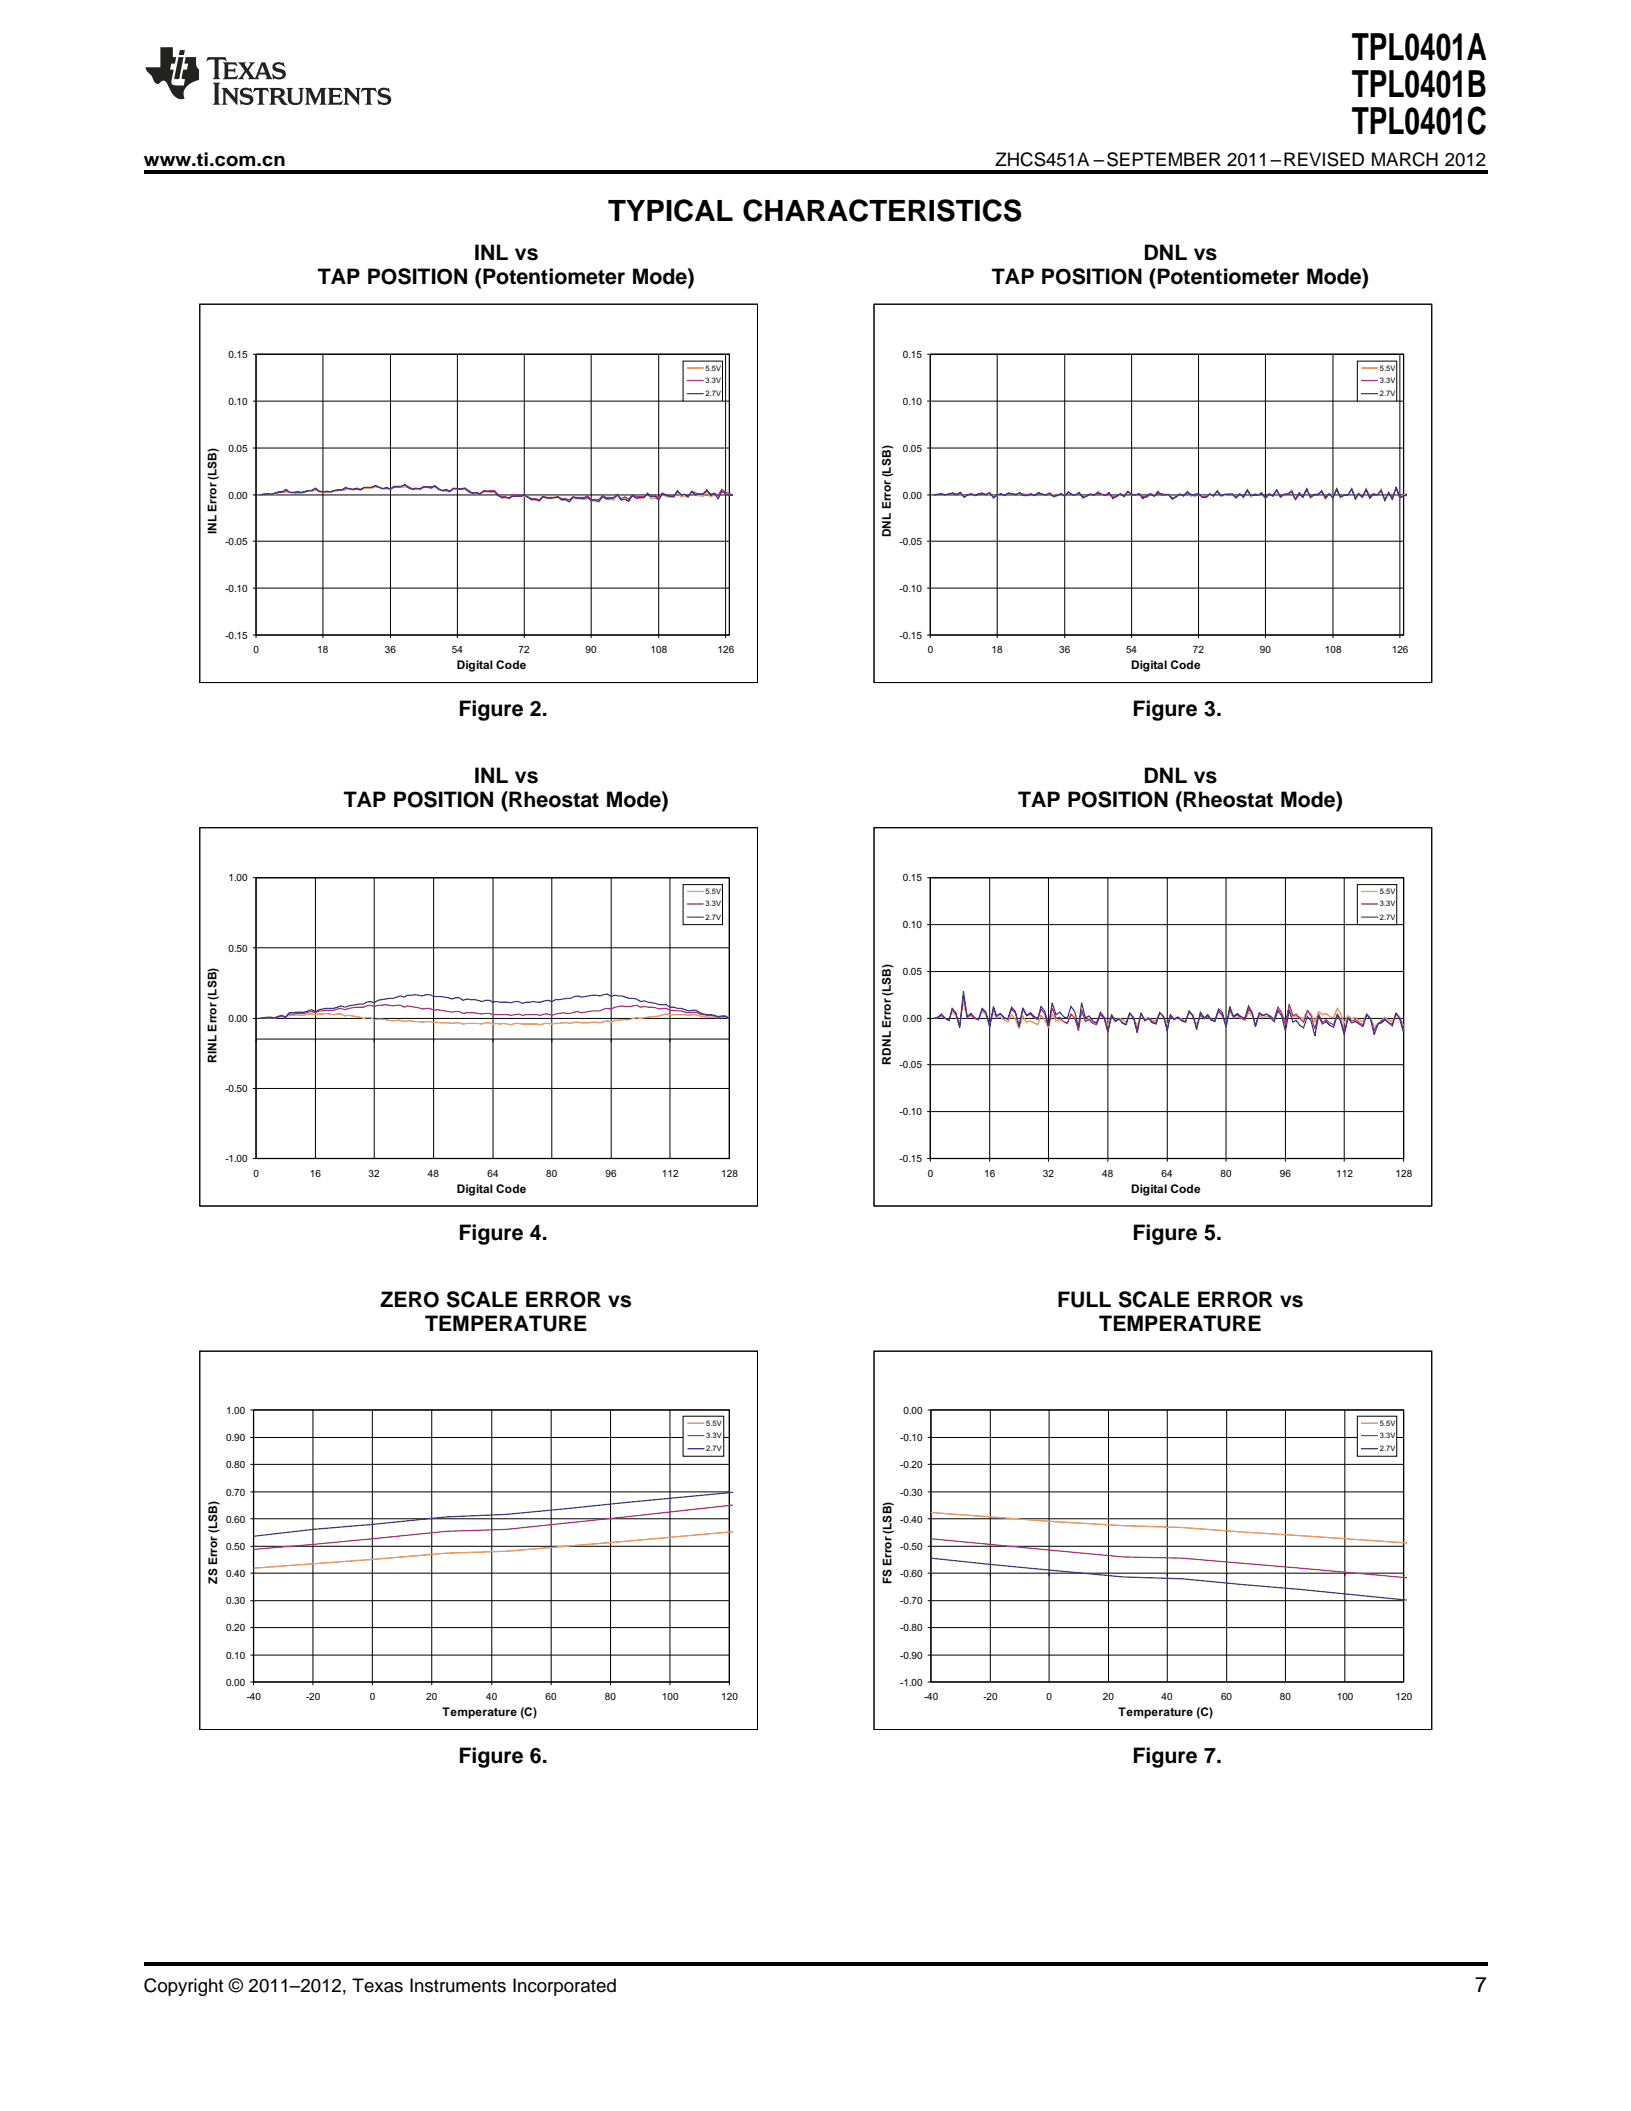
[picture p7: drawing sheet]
<svg xmlns="http://www.w3.org/2000/svg" width="216mm" height="279mm" viewBox="0 0 216 279" stroke-linecap="round" stroke-linejoin="round" font-family="sans-serif">
<g fill="#231f20">
<path d="M27.5 7.6l-.1 .5a1 1 0 0 1 1-.2v2.2l-.2 .4h1l-.3-.4 .1-2.2a1.27 1.27 0 0 1 1 .2l-.2-.5zM29.5 8.3l.2 .3v1.5l-.2 .4h1.8l.2-.6a1.12 1.12 0 0 1-1.3 .3v-.8h.6l.3 .2v-.6l-.3 .2h-.6v-.5v-.1l.2-.1a1.3 1.3 0 0 1 1 .3l-.2-.5zM31.5 8.3l.9 1.1-.5 .7-.4 .4h.8l-.2-.2 .5-.7 .4 .7-.2 .2h1.5l-.1-.2 .1-.4h.9l.1 .4-.2 .2h1l-.3-.3-.7-1.9h-.5l-.7 1.7-.2 .3-.8-1 .9-1h-.8l.1 .1v.2l-.3 .5-.4-.6 .2-.2zM34.7 8.6l.4 1h-.7zM36.3 8.4a.63 .63 0 0 0-.2 .7 .63 .63 0 0 0 .6 .4l.6 .2 .1 .2a.57 .57 0 0 1-1 .2l-.4-.3 .2 .7 .2-.1h.1a.92 .92 0 0 0 1.3-.6 .67 .67 0 0 0-.6-.7l-.6-.1-.1-.2v-.2a.82 .82 0 0 1 1.1 .3l-.1-.6-.1 .1-.2-.1a1.01 1.01 0 0 0-.9 .1zM28.2 10.9l.2 .4v2.2l-.2 .4h1l-.3-.4v-2.2l.3-.4zM29.3 11.6l.3 .4v1.5l-.3 .4h.8l-.2-.4v-1.3l1.5 1.7v-1.9l.2-.4h-.7l.2 .4v.9l-1.1-1.3zM32 11.8a.62 .62 0 0 0-.2 .7 .62 .62 0 0 0 .6 .4l.6 .1 .1 .3a.57 .57 0 0 1-1 .2l-.4-.3 .2 .7 .2-.1h.1a.92 .92 0 0 0 1.3-.6 .67 .67 0 0 0-.6-.7l-.6-.1-.1-.2v-.2a.82 .82 0 0 1 1.1 .2l-.1-.6-.1 .1h-.2a1.02 1.02 0 0 0-.9 .1zM33.7 11.6l-.2 .6a.61 .61 0 0 1 .8-.3v1.6v.2l-.2 .2h.9l-.2-.2v-.2v-1.6a.63 .63 0 0 1 .8 .3l-.2-.6zM35.6 11.6l.3 .4v1.5l-.3 .4h1l-.2-.2v-.8l.4 .1 .1 .1a.83 .83 0 0 0 1.2 .7l-.4-.3a.96 .96 0 0 0-.6-.6v-.1a.58 .58 0 0 0 .6-.5 .58 .58 0 0 0-.5-.6zM36.4 11.9h.1a.45 .45 0 0 1 .5 .1 .45 .45 0 0 1 .1 .5l-.1 .1-.6 .1zM37.9 11.6l.2 .4v1.1a.84 .84 0 0 0 1 .8 .76 .76 0 0 0 .9-.8v-1.1l.2-.4h-.7l.2 .2a1.92 1.92 0 0 1-.2 1.8 .6 .6 0 0 1-.9-.5v-1.1l.2-.4zM40.4 11.6l.2 .4v1.5l-.2 .4h.7l-.2-.4v-1.4l.8 1.8 .8-1.8v1.4l-.2 .4h.9l-.2-.4v-1.5l.2-.4h-.8l-.6 1.5-.6-1.5zM43.4 11.6l.2 .4v1.5l-.2 .4h1.8l.2-.6a1.12 1.12 0 0 1-1.3 .3v-.8h.5l.4 .2v-.6l-.4 .2h-.5v-.6l.2-.1a.96 .96 0 0 1 .9 .3l-.1-.6zM45.5 11.6l.2 .4v1.5l-.2 .4h.7l-.2-.4v-1.3l1.5 1.7v-1.9l.2-.4h-.7l.2 .4v.9l-1.1-1.3zM47.9 11.6l-.1 .6a.61 .61 0 0 1 .8-.3v1.6v.2l-.3 .2h1l-.2-.2-.1-.2 .1-1.6a.63 .63 0 0 1 .7 .3l-.1-.6zM50.2 11.8a.62 .62 0 0 0-.2 .7 .62 .62 0 0 0 .6 .4l.6 .1 .2 .3a.57 .57 0 0 1-1 .2l-.5-.3 .2 .7 .2-.1h.1a.92 .92 0 0 0 1.4-.6 .67 .67 0 0 0-.7-.7l-.6-.1-.1-.2v-.2a.82 .82 0 0 1 1.2 .2l-.1-.6-.2 .1h-.1a1.01 1.01 0 0 0-1 .1z"/>
<path d="M21.2 6.3v2.6h-1.9a1.6 1.6 0 0 0 .7 1l.1 .3a1.16 1.16 0 0 0 .8 .9l.2-.1a.56 .56 0 0 1 .5-.3 .56 .56 0 0 1 .5 .3l.2 .4a2.31 2.31 0 0 0 1.6 1.7h.5a1.68 1.68 0 0 1 1-2.2l.9-.3v-1.4a.88 .88 0 0 1-.3-.8v-.8h-1.4l-.2 .8h.5l-.2 .8h-.4l-.2 1v.2l.4 .1-.2 .8-1.4-.1a.78 .78 0 0 1-.1-.8l.2-1.2h-.5l.2-.8h.4l.2-.8h-.4v-1.3zM23.6 7.6l-.6 2.9h.7l.6-2.9zM23.8 6.6l-.1 .7h.6l.2-.7z"/>
</g>
<path d="M26.4 40.3h73.9v50h-73.9z" fill="none" stroke="#010202" stroke-width=".13"/>
<path d="M33.9 46.9h62.6v37.1h-62.6z" fill-rule="evenodd" fill="#fff"/>
<g fill="none" stroke="#010202" stroke-width=".13">
<path d="M33.5 59.3h63M33.5 53.1h63M33.5 46.9h63M33.9 46.9v37.6M42.7 46.9v37.6M51.7 46.9v37.6M60.5 46.9v37.6M69.4 46.9v37.6M78.3 46.9v37.6M87.2 46.9v37.6M96.1 46.9v37.6M33.5 77.8h63"/>
<path d="M33.5 71.6h63M33.5 65.5h63M33.5 84h63"/>
</g>
<path d="M33.9 46.9h62.6v37.1h-62.6z" fill="none" stroke="#010202" stroke-width=".17"/>
<path d="M34.4 65.5l2-.1 .5-.2 1-.1a5 5 0 0 0 2.9-.1h.5l.5-.2 .5 .3 .4 .1 .5-.1 .5 .1 2.5-.5 .5 .1h.5h.5l.5-.2h1l.5-.2 1 .3 1 .1 .5-.3 1.4-.1 .5 .1 .5 .3 .5-.1 .5 .1 .5-.3 1 .1 .5-.1 1 .5 1 .1 .4-.4 1.5 .1 1 .5h.5h.5l.5-.3 1.4 .1 1 .8 .5-.1 .5 .2 .5-.5 .5 .2 1.5 .1 .5 .3 1 .2 .5-.5a2.49 2.49 0 0 0 2 0l.5 .4h.5l.5 .2 .5-.6 .5 .2 .4-.1 .5 .2 .5-.3 .5 .5 .5-.1 .4 .1 .5-.6 .5 .4 1 .1 .5-.7 .5 .7 .5-.2 .5 .2 .5-.7 .5 .5h.5l.5-.1 .5-.6 .5 .7 .5-.1 .5 .2 .5-.8 .5 .5h1l.5-.8 .5 .8 .4-.2 .5 .2 .5-.8 .5 .6 1 .1 .5-.7 .5 .8 .5-.3 .5 .3 .5-.8 .5 .4 .9 .1" fill="none" stroke="#f49129" stroke-width=".17"/>
<path d="M97 65.5l-.9-.3-.5-.4-.5 .8-.5-.3-.5 .1-.5-.6-.5 .5h-1l-.5-.3-.5 .8-.5-.4-.4 .1-.5-.6-.5 .9-1-.3-.5-.2-.5 .5-.5-.2-.5 .1-.5-.4-.5 .5h-.5l-1-.3-.5 .6-.5-.3-.5 .2-.5-.6-.5 .4h-1l-.5-.2-.5 .6-.4-.1-.5 .1-.5-.6-.5 .2h-1.4l-.5 .4-.5-.2h-.5l-.5-.2h-1.5l-.5-.1-.5 .5-.5-.2h-.5l-1-.4-.5 .1-.5-.2h-.5l-.5 .4-.5-.1h-.5l-1-.9-.9 .1-.5-.1-.5 .5-.5-.2-.5 .1-1-.7-.5 .1-1-.1-.4 .4-.5-.2-.5 .1-1-.6-1.5 .1-.5 .4-.5-.2-.5 .1-1-.5-.5 .1h-.9l-.5 .4-.5-.1-.5 .1-1-.4-.5 .2h-1l-.5 .3-.5-.2-.5 .2-1-.1-.5 .1-1 .1a2.58 2.58 0 0 1-2.4-.2l-.5 .2h-.5l-.9 .3-.5-.1-1 .1-.5-.3-.5 .3h-.5l-1 .2-.5-.1-1 .2" fill="none" stroke="#b6208b" stroke-width=".17"/>
<path d="M34.4 65.5l1-.2 .5 .1 1-.3h.5l.5-.3 .5 .4 1-.1 .5 .1 .9-.3h.5l.5-.3 .5 .4 1.4 .1 1-.3h.5l.5-.3 1 .3 .5-.1 .5 .1 .5-.3h1l.5-.2 1 .4 .5-.2 .5 .3 .5-.4h.9l.5-.3 .5 .5 .5 .2 1-.1 .5-.3h.5l.5 .2 .5-.3 .5 .5 .5 .1 .5-.1 .5 .2 .4-.3 1 .1 .5-.2 .5 .5 .5 .2 .5-.1 .5 .1 .5-.2 1.4-.1 .5 .6 .5 .2 1 .1 .5-.2h1l.5-.2 1 .7 .5-.1 .5 .2 .5-.5a3.1 3.1 0 0 0 2 0l.5 .4 .5-.1 .5 .3 .5-.6a2.81 2.81 0 0 0 1.9 0l.5 .5h.5l.4 .1 .5-.6a1.54 1.54 0 0 0 2-.3l.5 .7 .5-.1 .5 .2 .5-.7 .5 .3 1-.1 .5-.4 .5 .4 .5-.1 .5 .5 .5-.9 .5 .3 1 .1 .5-.7 .5 .5 .4-.1 .5 .3 .5-.6 .5 .4 1-.1 .5-.6 .5 .8 .5-.3 .5 .7 .5-1 .9 .6 .5-.1" fill="none" stroke="#2b3695" stroke-width=".17"/>
<path d="M90.4 47.8h5.2v5.3h-5.2z" fill-rule="evenodd" fill="#fff"/>
<path d="M26.4 40.3h73.9v50h-73.9zM90.4 47.8h5.2v5.3h-5.2zM115.7 40.3h73.8v50h-73.8z" fill="none" stroke="#010202" stroke-width=".13"/>
<path d="M90.9 48.7h2.3" fill="none" stroke="#f49129" stroke-width=".17"/>
<path d="M90.9 50.4h2.3" fill="none" stroke="#b6208b" stroke-width=".17"/>
<path d="M90.9 52.1h2.3" fill="none" stroke="#2b3695" stroke-width=".17"/>
<path d="M123.1 46.9h62.7v37.1h-62.7z" fill-rule="evenodd" fill="#fff"/>
<g fill="none" stroke="#010202" stroke-width=".13">
<path d="M122.7 59.3h63.1M122.7 53.1h63.1M122.7 46.9h63.1M123.1 46.9v37.6M132 46.9v37.6M140.9 46.9v37.6M149.8 46.9v37.6M158.7 46.9v37.6M167.5 46.9v37.6M176.4 46.9v37.6M185.3 46.9v37.6M122.7 77.8h63.1"/>
<path d="M122.7 71.6h63.1M122.7 65.5h63.1M122.7 84h63.1"/>
</g>
<path d="M123.1 46.9h62.7v37.1h-62.7z" fill="none" stroke="#010202" stroke-width=".17"/>
<path d="M186.3 65.4l-.5 .1-.5 .3-.5-1.1-.5 1.1-.5-.6-.5 1.1-.5-1.5-.5 .8-.5-.2-.5 .6-.5-1.3-.5 1.1-.5-.5-.4 .9-.5-1.5-.5 .9-.5-.2-.5 .5-.5-1.1-.5 .9-.4-.4-.5 .8-.5-1.2-.5 .5-.5 .1-.5 .4-.5-1.1-.5 .9-.5-.4-.5 .8-.5-1.3-.5 .7-.5-.1-.5 .4-.5-1-.5 .9-.5-.4-.5 .6-.5-.6-.4 .3-.5-.3-.5 .5-.5-1-.5 .9-.5-.3-.5 .4-.5-.5h-.5l-.5 .3h-.5l-.5-.7-.5 .7-.5-.1-.5 .3-1.4-.4-.5 .3-.5-.7-.5 .6-.5-.3-.5 .5-.5 .1-.5-.4-.4-.1-.5 .2-.5-.5-.5 .5-.5-.3-.5 .5h-.5l-.5-.4-1 .1-.5-.4-.5 .5-.5-.2-.5 .4h-.5l-.5-.4-1 .1-.5-.3-.5 .3-.5-.1-.5 .3-.5-.1-.5-.3-.5 .2h-.4l-.5-.2-.5 .2-.5-.1-.5 .2-.9-.3-.5 .2-1-.2-.5 .2-.5-.1-.5 .2-.5-.3h-.5l-.5 .2-.5-.2h-.5l-.5 .2-.5-.1-1 .3-.5-.4-.5 .2-.5-.2-.9 .2-.5-.1-1 .2-.5-.3-.5 .1-.5-.1-1 .2-.5-.1-1 .1" fill="none" stroke="#f49129" stroke-width=".17"/>
<path d="M123.6 65.5l.5-.1 1 .1 1-.2 .5 .1 .5-.2 .5 .6 .5-.4h.5l.5 .2 .4-.3 1 .1 .5-.1 .5 .5 .5-.3 .5-.1 .5 .1 .5-.2 1 .1 .5-.1 .5 .2h.5l.5-.2 .5 .3 .5-.3 1 .2 .5-.2 .5 .4 .4-.1 .5-.3 .5 .3 .5-.4 .9 .3 .5-.2 .5 .4h.5l.5-.4 .5 .3 .5-.5 .5 .3 .5 .1 .5-.2 .5 .5 .5-.1 .5-.4 .5 .5 .5-.8 .5 .5 1-.1 .5 .4h.5l.5-.4 .5 .3 .5-.7 .5 .6 .5-.2 .4 .1 .5 .4 .5-.1 .5-.4 .5 .3 .5-.6 1 .6 .5-.4 .4 .4 .5 .1 .5-.4 .5 .2 .5-.6 .5 .7 .5-.3h1l.5 .4 .5-.3 .5 .1 .5-.6 .5 .6 .5-.2 .5 .1 .4-.3 .5 .8 .5-.7 .5 .3 .5-.8 .5 1 .5-.4 .5 .1 .5-.5 .5 1.1 .5-.9 .5 .6 .5-1 .5 .9 .5-.2h.5l.5-.6 .5 1 .5-.5 .4 .4 .5-1 .5 1 1-.3 .5-.8 .5 1.3 .4-.7 .5 .5 .5-1 .5 .9 .5-.2h.5l.5-.6 .5 1.2 .5-.8 .5 .5 .5-1.2 .5 1.3 .5-.3h.5" fill="none" stroke="#b6208b" stroke-width=".17"/>
<path d="M186.3 65.4l-.5 .3-.5 .1-.5-1.4-.5 1.8-.5-1-.5 1.1-.5-1.4-.5 .6-.5-.2-.5 .6-.5-1.1-.5 1-.5-.5-.4 .7-.5-1.2-.5 .7h-.5l-.5 .3-.5-1.1-.5 1.2-.4-.6-.5 .5-.5-.7-.5 .3h-.5l-.5 .4-.5-1.1-.5 1.1-.5-.4-.5 .7-.5-1-.5 .2-.5 .1-.5 .4-.5-1-.5 .9-.5-.3-.5 .4-.5-.5-.4 .2-1 .1-.5-.8-.5 1-.5-.5-.5 .6-.5-.5h-1l-.5 .2-.5-.6-.5 .7-.5-.4-.5 .5h-.5l-.4-.5-1 .2-.5-.3-.5 .4-.5-.2-1 .7-.5-.7-.4 .1-1-.2-.5 .4-.5-.4-.5 .3-.5 .4-.5-.7-.5 .2-.5-.1-.5-.3-.5 .6-.5-.4-1 .7-.5-.8-.5 .4-1-.3-.5 .2-.5-.1-1 .5-.5-.7-.5 .3h-.4l-.5-.4-.5 .6-.5-.4-.9 .5-.5-.5-.5 .2-.5-.1-.5-.2-.5 .4-.5-.2-.5 .2h-.5l-.5-.4-.5 .3-1-.2-.5 .3-.5-.3-.5 .2-.5 .4-.5-.7-.5 .3-.5-.2-.9 .3-.5-.3-.5 .2-.5 .3-.5-.6-.5 .3-.5-.2-1 .2-.5-.2-1 .2" fill="none" stroke="#2b3695" stroke-width=".17"/>
<path d="M179.7 47.8h5.2v5.3h-5.2z" fill-rule="evenodd" fill="#fff"/>
<path d="M115.7 40.3h73.8v50h-73.8zM179.7 47.8h5.2v5.3h-5.2zM26.4 109.5h73.9v50.1h-73.9z" fill="none" stroke="#010202" stroke-width=".13"/>
<path d="M180.2 48.7h2.2" fill="none" stroke="#f49129" stroke-width=".17"/>
<path d="M180.2 50.4h2.2" fill="none" stroke="#b6208b" stroke-width=".17"/>
<path d="M180.2 52.1h2.2" fill="none" stroke="#2b3695" stroke-width=".17"/>
<path d="M33.9 116.2h62.6v37.1h-62.6z" fill-rule="evenodd" fill="#fff"/>
<g fill="none" stroke="#010202" stroke-width=".13">
<path d="M33.5 116.2h63v37.1h-63M33.9 116.2v37.1M41.8 116.2v37.1M49.5 116.2v37.1M57.4 116.2v37.1M65.3 116.2v37.1M73 116.2v37.1M80.9 116.2v37.1M88.7 116.2v37.1M33.5 134.8h63M33.5 125.4h63M33.9 137.5h62.6"/>
<path d="M33.5 144.1h63"/>
</g>
<path d="M33.9 116.2h62.6v37.1h-62.6z" fill="none" stroke="#010202" stroke-width=".17"/>
<path d="M34.4 134.8l.5-.1 1.5 .1 .9-.3 .5 .2 .5-.3 1-.1 1 .1 .5-.2 1 .1 .5-.1a3.8 3.8 0 0 1 1.9 .1l.9-.1 .5 .3 .5-.1 2 .4 .9-.1 .5 .3a5.1 5.1 0 0 1 2.5 .1l1-.1 .5 .2 .9-.1 1.5 .2 1-.1 .5 .2 .5-.1 1.9 .2 1-.1 .5 .1h.5h2l.5-.1h.5l.5 .1h1.4l1 .1 .5-.1h.5l2.9 .1 .4-.1h1l1.5-.1 1 .1 .5-.2 .9 .1 2-.1 .5 .1 1-.3 .5 .2 .5-.3h1.9l1-.3 .5 .1 2.5-.3 .9-.3 3 .2 1-.1a7.9 7.9 0 0 0 3.4 .3h.5l.4 .2" fill="none" stroke="#f49129" stroke-width=".17"/>
<path d="M34.4 134.8l2-.1 .9-.2 .5 .1 .5-.4 2-.1 1-.2 .5 .1 .5-.2 1.9-.1 .9-.2 .5 .1a6.7 6.7 0 0 1 2.5-.3l.9-.2 .5 .1 .5-.1 1-.1 1 .1h1l.5 .2 .4-.2 2 .5 1-.1 .5 .2 .5-.1 1.9 .4 1-.1 .5 .2a5.7 5.7 0 0 1 2.5 .1l1-.1 .5 .2 2.4 .1 1-.2 .5 .2 .4-.1 2 .1 .4-.2h.5l.5 .2a5.1 5.1 0 0 1 2.5-.3l1-.2 .4 .1 1.5-.2h1l.5-.2 .5-.1 .5 .1a3.8 3.8 0 0 1 2.4-.4l1-.1 .5 .2 .5-.1 1 .1 1 .3 .9-.1 .5 .2 1.5 .1 1 .2h1a6 6 0 0 0 2.4 .5l.5 .1 1-.1 .4 .3" fill="none" stroke="#b6208b" stroke-width=".17"/>
<path d="M34.4 134.8a4 4 0 0 1 2-.1l.9-.3 .5 .2 .5-.6h2l1-.4 .5 .3a4.2 4.2 0 0 1 2.4-.4l.9-.4 .5 .2 1.5-.3 1-.1 .4-.3h.5l.5 .1 .5-.3 2-.3 1-.3 .5 .2 .4-.3 1-.1 1 .2 .5-.2h.5l.5 .3a5.8 5.8 0 0 1 2.4 .3l.5-.1h.5l.5 .3 .5-.2 1 .1 1 .3 .5-.2h.5l.5 .2h.4l2 .1 .5-.1h.5l.5 .2 .4-.2h1h1l.9-.2 .5 .2 .5-.3 2-.2 .5-.2 .5-.1 .4 .2 .5-.1a4 4 0 0 1 2-.1l1-.2 .5 .3 .5-.2a4.3 4.3 0 0 1 1.9 .4l1 .1 .5 .4 .5-.1 2 .5h.9l.5 .3 1.5 .2 1 .3 1-.1a2.73 2.73 0 0 0 1.9 .6l1 .2h1l.4 .3" fill="none" stroke="#2b3695" stroke-width=".17"/>
<path d="M90.4 117.1h5.2v5.3h-5.2z" fill-rule="evenodd" fill="#fff"/>
<path d="M26.4 109.5h73.9v50.1h-73.9zM90.4 117.1h5.2v5.3h-5.2zM115.7 109.5h73.8v50.1h-73.8z" fill="none" stroke="#010202" stroke-width=".13"/>
<path d="M90.9 118h2.3" fill="none" stroke="#f49129" stroke-width=".17"/>
<path d="M90.9 119.6h2.3" fill="none" stroke="#b6208b" stroke-width=".17"/>
<path d="M90.9 121.4h2.3" fill="none" stroke="#2b3695" stroke-width=".17"/>
<path d="M123.1 116.2h62.7v37.1h-62.7z" fill-rule="evenodd" fill="#fff"/>
<g fill="none" stroke="#010202" stroke-width=".13">
<path d="M122.7 116.2h63.1v37.5M123.1 116.2v37.5M131 116.2v37.5M138.8 116.2v37.5M146.7 116.2v37.5M154.5 116.2v37.5M162.3 116.2v37.5M170.2 116.2v37.5M177.9 116.2v37.5M122.7 134.8h63.1M122.7 128.6h63.1M122.7 122.4h63.1"/>
<path d="M122.7 147.1h63.1M122.7 140.9h63.1M122.7 153.3h63.1"/>
</g>
<path d="M123.1 116.2h62.7v37.1h-62.7z" fill="none" stroke="#010202" stroke-width=".17"/>
<path d="M123.6 134.8l1-.3 1 .5 .4-1.1 .5 .6 .5 1 .5-2.9 .5 2.1 .5-.2 .5 .3 .5 .2 .5-1.2 .5 .6 .5 1.1 .5-1.5 .4 .7 .5-.1 1 .7 .5-1 .5 .6 .5 1.2 .5-1.6 .5 .8 .5-.2 1 .5 .4-1.2 .5 .6 .5 1 .5-1.8 .5 .9 .5-.1 1 .5 .5-1.2 .5 .5 .5 1.2 .4-2 .5 1 .5-.2 .5 .4 .5 .1 .5-1.1 .5 .5 .5 1.1 .4-1.5 .5 .7 .5-.2 .5 .2 .5 .3 .4-1.3 .5 .6 .5 1.3 .5-1.7 .5 .7 .5-.2 .5 .3 .5 .1 .5-1.1 .5 .6 .5 1.1 .4-1.2 .5 .4 .5-.3 1 .6 .5-1.2 .5 .5 .5 1.1 .5-1.1 .5 .2 .5-.1 .9 .6 .5-1.3 .5 .6 .5 1.1 .5-1.7 .5 .8 .5-.1 1 .4 .5-1 .5 .4 .4 1.2 .5-1.1 .5 .2 .5-.2 .5 .2 .5 .3 .5-1.2 .5 .6 .5 1.1 .5-2.1 .5 1.1h.4l1 .4 .5-1.2 .5 .5 .4 1.1 .5-1.4 .5 .4 .5-.2 .5 .4 .5 .2 .5-1.2 .4 .6 .5 1.3 .5-.9 .5 .3 .5-.1 .5 .3 .5 .2 .5-1 .5 .5 .5 1.1 .5-.2 .9-1 .5 .4 .5 .2 .5-1.1 .5 .5 .5 1.2" fill="none" stroke="#f49129" stroke-width=".17"/>
<path d="M123.6 134.8l1-.4 .5 .4 .5 .2 .4-1.4 .5 .6 .5 1.7 .5-4.1 .5 2.8 .5-.3 .5 .5 .5 .2 .5-1.4 .5 .5 .5 1.7 .5-2.3 .4 1 .5-.3 .5 .5 .5 .2 .5-1.3 .5 .4 .5 1.8 .5-2.2 .5 .9 .5-.3 .5 .5 .5 .3 .4-1.4 .5 .6 .5 1.7 .5-2.5 .5 1.4 .5-.2 .5 .6 .5 .3 .5-1.3 .5 .5 .5 1.7 .4-2.8 .5 1.6 .5-.2 .5 .5 .5 .1 .5-1.3 .5 .5 .5 1.6 .4-1.9 .5 .7 .5-.3 .5 .5 .5 .2 .4-1.5 .5 .6 .5 1.7 .5-2.3 .5 .9 .5-.2 .5 .4 .5 .2 .5-1.4 .5 .5 .5 1.7 .4-1.9 .5 .6 .5-.3 .5 .4 .5 .2 .5-1.3 .5 .6 .5 1.5 .5-1.8 .5 .7 .5-.4 .4 .5 .5 .2 .5-1.4 .5 .5 .5 1.6 .5-2.3 .5 1 .5-.3 .5 .5 .5 .2 .5-1.4 .5 .5 .4 1.7 .5-1.6 .5 .3 .5-.3 .5 .3 .5 .4 .5-1.6 .5 .7 .5 1.6 .5-2.7 .5 1.6 .4-.3 1 1.1 .5-1.5 .5 .7 .4 1.7 .5-2 .5 1.1 .5-.3 .5 .4 .5 .2 .5-1.4 .4 .7 .5 1.6 .5-1.8 .5 .4 .5-.1 .5 .4 .5 .2 .5-1.3 .5 .5 .5 1.6 .5-.9 .9-.6 .5 .5 .5 .1 .5-1.3 .5 .5 .5 1.6" fill="none" stroke="#b6208b" stroke-width=".17"/>
<path d="M123.6 134.8l.5-.2 .5-.4 .5 .6 .5 .2 .4-1.5 .5 .5 .5 2 .5-4.8 .5 3.3 .5-.4 .5 .6 .5 .3 .5-1.5 .5 .5 .5 2 .5-2.8 .4 1.3 .5-.4 .5 .6 .5 .2 .5-1.6 .5 .6 .5 2 .5-2.5 .5 1 .5-.4 .5 .5 .5 .3 .4-1.6 .5 .6 .5 2 .5-3.1 .5 1.6 .5-.3 .5 .5 .5 .3 .5-1.6 .5 .7 .5 2.1 .4-3.3 .5 2 .5-.2 .5 .6 .5 .4 .5-1.5 .5 .6 .5 2 .4-2.2 .5 .7 .5-.2 .5 .6 .5 .1 .4-1.5 .5 .6 .5 2 .5-2.7 .5 1.1 .5-.3 .5 .6 .5 .1 .5-1.5 .5 .5 .5 1.9 .4-2 .5 .6 .5-.4 .5 .5 .5 .2 .5-1.5 .5 .6 .5 1.9 .5-2.3 .5 .7 .5-.4 .4 .7 .5 .1 .5-1.5 .5 .4 .5 2 .5-2.8 .5 1.3 .5-.4 .5 .4 .5 .3 .5-1.7 .5 .9 .4 1.9 .5-1.9 .5 .4 .5-.2 1 1 .5-1.5 .5 .8 .5 2 .5-2.8 .5 1.6 .4-.3 .5 .7 .5 .3 .5-1.5 .5 .6 .4 2 .5-2.6 .5 1 .5-.3 .5 .5 .5 .3 .5-1.6 .4 .7 .5 1.8 .5-2.1 .5 .6 .5-.2 1 .7 .5-1.6 .5 .6 .5 2 .5-1.4 .5-.1 .4-.4 1 .8 .5-1.8 .5 1 .5 1.7" fill="none" stroke="#2b3695" stroke-width=".17"/>
<path d="M179.7 117.1h5.2v5.3h-5.2z" fill-rule="evenodd" fill="#fff"/>
<path d="M115.7 109.5h73.8v50.1h-73.8zM179.7 117.1h5.2v5.3h-5.2zM26.4 178.8h73.9v50.1h-73.9z" fill="none" stroke="#010202" stroke-width=".13"/>
<path d="M180.2 118h2.2" fill="none" stroke="#f49129" stroke-width=".17"/>
<path d="M180.2 119.6h2.2" fill="none" stroke="#b6208b" stroke-width=".17"/>
<path d="M180.2 121.4h2.2" fill="none" stroke="#2b3695" stroke-width=".17"/>
<path d="M33.6 186.6h62.9v36h-62.9z" fill-rule="evenodd" fill="#fff"/>
<g fill="none" stroke="#010202" stroke-width=".13">
<path d="M33.1 197.5h63.4M33.1 193.8h63.4M33.1 190.3h63.4M33.1 186.6h63.4v36.4M33.6 186.6v36.4M41.4 186.6v36.4M49.3 186.6v36.4M57.2 186.6v36.4M65.1 186.6v36.4M73 186.6v36.4M80.8 186.6v36.4M88.7 186.6v36.4"/>
<path d="M33.1 219.1h63.4M33.1 215.4h63.4M33.1 211.9h63.4M33.1 208.2h63.4M33.1 204.7h63.4M33.1 201h63.4M33.1 222.6h63.4"/>
</g>
<path d="M33.6 186.6h62.9v36h-62.9z" fill="none" stroke="#010202" stroke-width=".17"/>
<path d="M97 202.7l-30 2.6-7.9 .3-25.5 2" fill="none" stroke="#f49129" stroke-width=".17"/>
<path d="M97 199.2l-30 3.2-7.9 .3-17.7 1.7-7.8 .7" fill="none" stroke="#b6208b" stroke-width=".17"/>
<path d="M97 197.5l-30 2.9-7.9 .4-9.8 1-7.9 .6-7.8 .9" fill="none" stroke="#2b3695" stroke-width=".17"/>
<path d="M90.4 187.4h5.4v5.3h-5.4z" fill-rule="evenodd" fill="#fff"/>
<path d="M26.4 178.8h73.9v50.1h-73.9zM115.7 178.8h73.8v50.1h-73.8zM90.4 187.4h5.4v5.3h-5.4z" fill="none" stroke="#010202" stroke-width=".13"/>
<path d="M91 188.4h2.2" fill="none" stroke="#f49129" stroke-width=".17"/>
<path d="M91 190h2.2" fill="none" stroke="#b6208b" stroke-width=".17"/>
<path d="M91 191.7h2.2" fill="none" stroke="#2b3695" stroke-width=".17"/>
<path d="M123.2 186.6h62.6v36h-62.6z" fill-rule="evenodd" fill="#fff"/>
<g fill="none" stroke="#010202" stroke-width=".13">
<path d="M122.8 186.6h63v36h-63M122.8 197.5h63M122.8 193.8h63M122.8 190.3h63M123.2 186.6v36M131.1 186.6v36M138.9 186.6v36M146.7 186.6v36M154.5 186.6v36M162.4 186.6v36M170.2 186.6v36M178 186.6v36"/>
<path d="M122.8 219.1h63M122.8 215.4h63M122.8 211.9h63M122.8 204.7h63M122.8 201h63M122.8 208.2h63"/>
</g>
<path d="M123.2 186.6h62.6v36h-62.6z" fill="none" stroke="#010202" stroke-width=".17"/>
<path d="M123.2 200.2a616.8 616.8 0 0 0 33.3 2l29.8 2" fill="none" stroke="#f49129" stroke-width=".17"/>
<path d="M123.2 203.7l25.4 2.4 7.9 .1 29.8 2.6" fill="none" stroke="#b6208b" stroke-width=".17"/>
<path d="M123.2 206.2l25.4 2.5 7.9 .3 15.6 1.4 14.2 1.4" fill="none" stroke="#2b3695" stroke-width=".17"/>
<path d="M179.7 187.4h5.2v5.3h-5.2z" fill-rule="evenodd" fill="#fff"/>
<path d="M115.7 178.8h73.8v50.1h-73.8zM179.7 187.4h5.2v5.3h-5.2z" fill="none" stroke="#010202" stroke-width=".13"/>
<path d="M180.2 188.4h2.2" fill="none" stroke="#f49129" stroke-width=".17"/>
<path d="M180.2 190h2.2" fill="none" stroke="#b6208b" stroke-width=".17"/>
<path d="M180.2 191.7h2.2" fill="none" stroke="#2b3695" stroke-width=".17"/>
<path d="M19 259.7h177.8v.5h-177.8z" fill="#000"/>
<g fill="#fff">
<path d="M156.1 235.2h.4v.7h-.4z"/>
<path d="M66.9 235.2h.3v.7h-.3z"/>
<path d="M156.1 165.9h.4v.7h-.4z"/>
<path d="M66.9 165.9h.3v.7h-.3z"/>
<path d="M156.1 96.6h.4v.7h-.4z"/>
<path d="M66.9 96.6h.3v.7h-.3z"/>
</g>
<path d="M19 22.5h177.8v.5h-177.8z" fill="#000"/>
<g font-size="4.9">
<text x="178.9" y="7.9">TPL0401A</text>
<text x="178.9" y="12.8">TPL0401B</text>
<text x="178.9" y="17.8">TPL0401C</text>
</g>
<text font-size="3.9" x="80.5" y="29.3">TYPICAL CHARACTERISTICS</text>
<g font-size="2.8">
<text x="62.8" y="34.4">INL vs</text>
<text x="151.4" y="34.4">DNL vs</text>
<text x="42.1" y="37.5">TAP POSITION (Potentiometer Mode)</text>
<text x="131.3" y="37.5">TAP POSITION (Potentiometer Mode)</text>
<text x="60.7" y="94.8">Figure 2.</text>
<text x="149.9" y="94.8">Figure 3.</text>
<text x="45.5" y="106.8">TAP POSITION (Rheostat Mode)</text>
<text x="62.8" y="103.6">INL vs</text>
<text x="134.8" y="106.8">TAP POSITION (Rheostat Mode)</text>
<text x="151.4" y="103.6">DNL vs</text>
<text x="60.7" y="164.1">Figure 4.</text>
<text x="149.9" y="164.1">Figure 5.</text>
<text x="50.4" y="172.9">ZERO SCALE ERROR vs</text>
<text x="139.9" y="172.9">FULL SCALE ERROR vs</text>
<text x="56.3" y="176.1">TEMPERATURE</text>
<text x="145.5" y="176.1">TEMPERATURE</text>
<text x="60.7" y="233.4">Figure 6.</text>
<text x="149.9" y="233.4">Figure 7.</text>
<text x="195.3" y="263.6">7</text>
</g>
<g font-size="2.5">
<text x="19" y="21.9">www.ti.com.cn</text>
<text x="131.8" y="21.9">ZHCS451A –SEPTEMBER 2011–REVISED MARCH 2012</text>
<text x="19" y="263.6">Copyright © 2011–2012, Texas Instruments Incorporated</text>
</g>
<g font-size="1.6" fill="#010202">
<text x="28.7" y="70.7" transform="rotate(-90 28.7 70.7)">INL Error (LSB)</text>
<text x="117.9" y="71.1" transform="rotate(-90 117.9 71.1)">DNL Error (LSB)</text>
<text x="60.5" y="88.6">Digital Code</text>
<text x="149.7" y="88.6">Digital Code</text>
<text x="28.7" y="140.7" transform="rotate(-90 28.7 140.7)">RINL Error (LSB)</text>
<text x="117.9" y="140.9" transform="rotate(-90 117.9 140.9)">RDNL Error (LSB)</text>
<text x="60.5" y="157.9">Digital Code</text>
<text x="149.7" y="157.9">Digital Code</text>
<text x="28.8" y="209.6" transform="rotate(-90 28.8 209.6)">ZS Error (LSB)</text>
<text x="118" y="209.7" transform="rotate(-90 118 209.7)">FS Error (LSB)</text>
<text x="58.6" y="227.2">Temperature (C)</text>
<text x="148.1" y="227.2">Temperature (C)</text>
</g>
<g font-size="1.3" fill="#010202">
<text x="30.3" y="47.4">0.15</text>
<text x="119.5" y="47.4">0.15</text>
<text x="30.3" y="53.6">0.10</text>
<text x="119.5" y="53.6">0.10</text>
<text x="30.3" y="59.8">0.05</text>
<text x="119.5" y="59.8">0.05</text>
<text x="30.3" y="66">0.00</text>
<text x="119.5" y="66">0.00</text>
<text x="29.8" y="72.1">-0.05</text>
<text x="119.1" y="72.1">-0.05</text>
<text x="29.8" y="78.3">-0.10</text>
<text x="119.1" y="78.3">-0.10</text>
<text x="29.8" y="84.5">-0.15</text>
<text x="33.6" y="86.4">0</text>
<text x="42" y="86.4">18</text>
<text x="50.9" y="86.4">36</text>
<text x="59.8" y="86.4">54</text>
<text x="68.7" y="86.4">72</text>
<text x="77.5" y="86.4">90</text>
<text x="86.1" y="86.4">108</text>
<text x="95" y="86.4">126</text>
<text x="119.1" y="84.5">-0.15</text>
<text x="122.8" y="86.4">0</text>
<text x="131.3" y="86.4">18</text>
<text x="140.2" y="86.4">36</text>
<text x="149.1" y="86.4">54</text>
<text x="157.9" y="86.4">72</text>
<text x="166.8" y="86.4">90</text>
<text x="175.4" y="86.4">108</text>
<text x="184.2" y="86.4">126</text>
<text x="30.3" y="116.7">1.00</text>
<text x="119.5" y="116.7">0.15</text>
<text x="30.3" y="125.9">0.50</text>
<text x="119.5" y="122.9">0.10</text>
<text x="119.5" y="129.1">0.05</text>
<text x="30.3" y="135.3">0.00</text>
<text x="119.5" y="135.3">0.00</text>
<text x="119.1" y="141.4">-0.05</text>
<text x="29.8" y="144.6">-0.50</text>
<text x="119.1" y="147.6">-0.10</text>
<text x="29.8" y="153.8">-1.00</text>
<text x="33.6" y="155.7">0</text>
<text x="41" y="155.7">16</text>
<text x="48.8" y="155.7">32</text>
<text x="56.7" y="155.7">48</text>
<text x="64.5" y="155.7">64</text>
<text x="72.3" y="155.7">80</text>
<text x="80.2" y="155.7">96</text>
<text x="87.6" y="155.7">112</text>
<text x="95.5" y="155.7">128</text>
<text x="119.1" y="153.8">-0.15</text>
<text x="122.8" y="155.7">0</text>
<text x="130.3" y="155.7">16</text>
<text x="138" y="155.7">32</text>
<text x="145.9" y="155.7">48</text>
<text x="153.8" y="155.7">64</text>
<text x="161.5" y="155.7">80</text>
<text x="169.4" y="155.7">96</text>
<text x="176.9" y="155.7">112</text>
<text x="184.7" y="155.7">128</text>
<text x="29.9" y="190.8">0.90</text>
<text x="29.9" y="187.1">1.00</text>
<text x="119.2" y="190.8">-0.10</text>
<text x="119.6" y="187.1">0.00</text>
<text x="29.9" y="198">0.70</text>
<text x="29.9" y="194.3">0.80</text>
<text x="119.2" y="198">-0.30</text>
<text x="119.2" y="194.3">-0.20</text>
<text x="29.9" y="201.5">0.60</text>
<text x="119.2" y="201.5">-0.40</text>
<text x="29.9" y="208.7">0.40</text>
<text x="29.9" y="205.2">0.50</text>
<text x="119.2" y="208.7">-0.60</text>
<text x="119.2" y="205.2">-0.50</text>
<text x="29.9" y="215.9">0.20</text>
<text x="29.9" y="212.4">0.30</text>
<text x="119.2" y="215.9">-0.80</text>
<text x="119.2" y="212.4">-0.70</text>
<text x="29.9" y="219.6">0.10</text>
<text x="119.2" y="219.6">-0.90</text>
<text x="29.9" y="223.1">0.00</text>
<text x="32.7" y="225">-40</text>
<text x="40.5" y="225">-20</text>
<text x="49" y="225">0</text>
<text x="56.4" y="225">20</text>
<text x="64.4" y="225">40</text>
<text x="72.2" y="225">60</text>
<text x="80.1" y="225">80</text>
<text x="87.6" y="225">100</text>
<text x="95.5" y="225">120</text>
<text x="119.2" y="223.1">-1.00</text>
<text x="122.3" y="225">-40</text>
<text x="130.2" y="225">-20</text>
<text x="138.5" y="225">0</text>
<text x="146" y="225">20</text>
<text x="153.8" y="225">40</text>
<text x="161.6" y="225">60</text>
<text x="169.4" y="225">80</text>
<text x="176.9" y="225">100</text>
<text x="184.7" y="225">120</text>
</g>
<g font-size="1" fill="#010202">
<text x="93.4" y="49">5.5V</text>
<text x="93.4" y="50.7">3.3V</text>
<text x="93.4" y="52.4">2.7V</text>
<text x="182.7" y="49">5.5V</text>
<text x="182.7" y="50.7">3.3V</text>
<text x="182.7" y="52.4">2.7V</text>
<text x="93.4" y="118.3">5.5V</text>
<text x="93.4" y="120">3.3V</text>
<text x="182.7" y="118.3">5.5V</text>
<text x="182.7" y="120">3.3V</text>
<text x="93.4" y="121.7">2.7V</text>
<text x="182.7" y="121.7">2.7V</text>
<text x="93.5" y="188.7">5.5V</text>
<text x="93.5" y="190.3">3.3V</text>
<text x="182.7" y="188.7">5.5V</text>
<text x="182.7" y="190.3">3.3V</text>
<text x="93.5" y="192.1">2.7V</text>
<text x="182.7" y="192.1">2.7V</text>
</g>
</svg>
